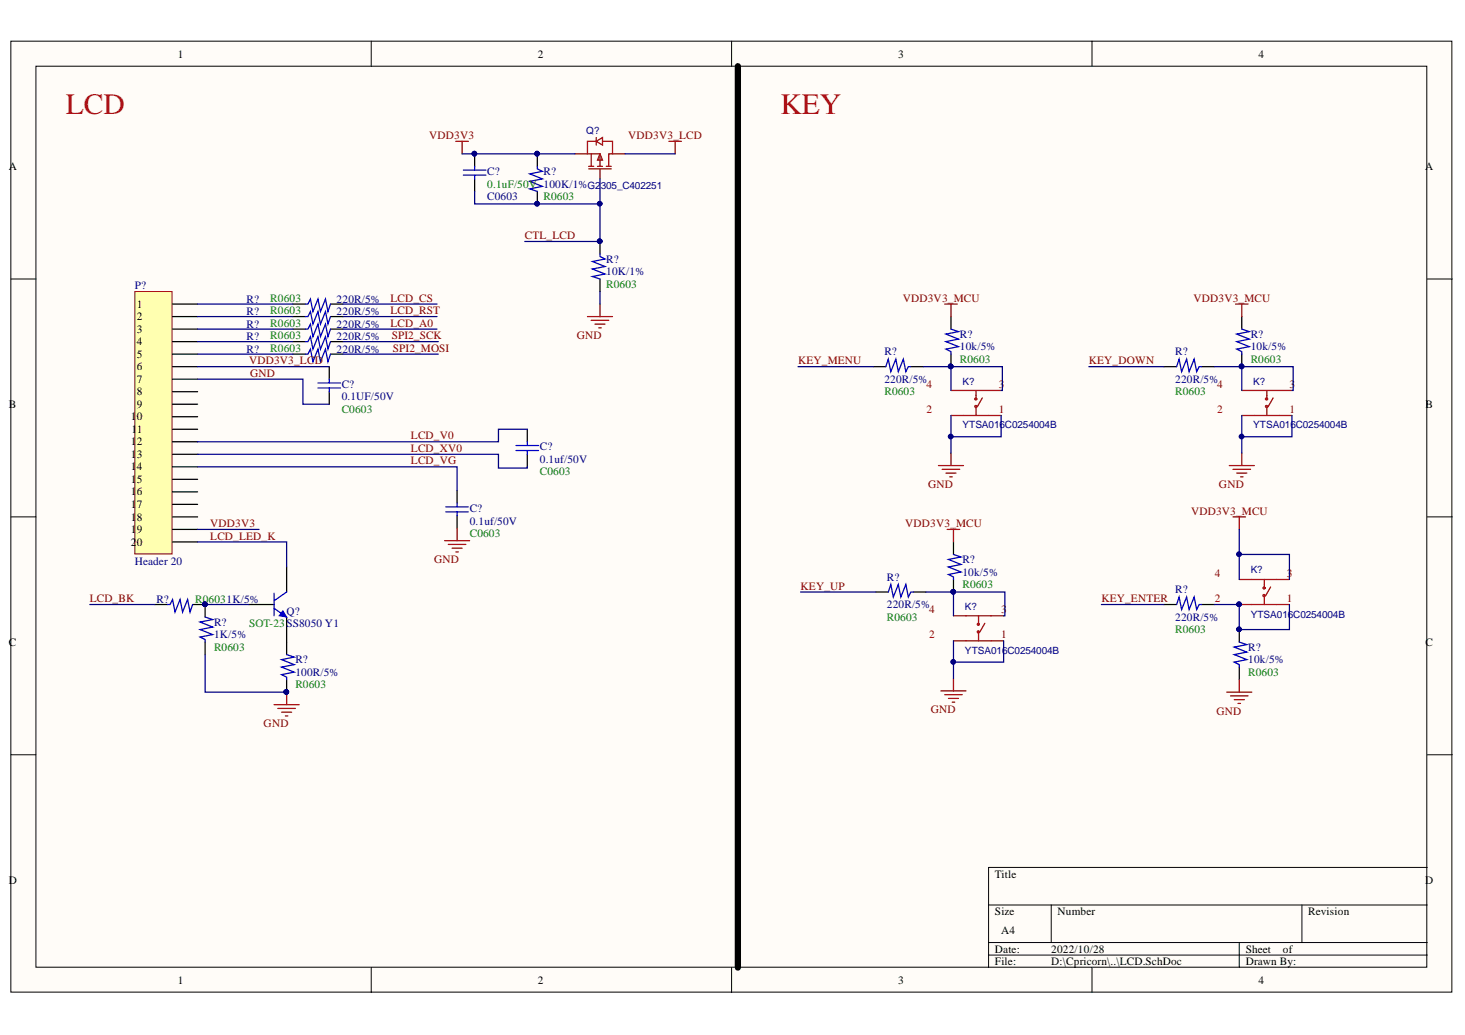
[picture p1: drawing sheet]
<svg xmlns="http://www.w3.org/2000/svg" width="297mm" height="210mm" viewBox="0 0 297 210" stroke-linecap="round" stroke-linejoin="round" font-family="sans-serif">
<g fill="#fffcf8" stroke="#000" stroke-width=".2">
<path d="M2.2 8.3h292.2v192.9h-292.2z"/>
<path d="M7.3 13.4h282v182.8h-282z"/>
</g>
<g fill="none" stroke="#000" stroke-width=".2">
<path d="M75.3 8.3v5.1M148.3 8.3v5.1M221.4 8.3v5.1M2.2 56.6h5.1M289.4 56.6h5.1M2.2 104.8h5.1M289.4 104.8h5.1M2.2 153.1h5.1M289.4 153.1h5.1M289.4 175.9h-89v20.3M75.3 196.2v5.1M148.3 196.2v5.1"/>
<path d="M200.4 183.5h89M200.4 191.2h89M200.4 193.7h89M213.1 183.5v7.7M221.4 196.2v5.1M251.3 191.2v5M264 183.5v7.7"/>
</g>
<path d="M59.4 61.7h2.5M59.4 64.2h2.5M59.4 66.7h2.5M59.4 69.3h2.5M59.4 71.8h2.5M66.8 74.4v2.5M66.8 79.4v2.6M67 61.7h2.6M67 64.2h2.6M67 66.7h2.6M67 69.3h2.6M67 71.8h2.6" fill="none" stroke="#000" stroke-width=".25"/>
<path d="M61.9 61.7h.5l.5-1 .6 2.5 1-2.5 .5 2.5 1-2.5 .5 2.5 .5-1.5M61.9 64.2h.5l.5-1 .6 2.5 1-2.5 .5 2.5 1-2.5 .5 2.5 .5-1.5M61.9 66.7h.5l.5-1 .6 2.6 1-2.6 .5 2.6 1-2.6 .5 2.6 .5-1.6M61.9 69.3h.5l.5-1 .6 2.5 1-2.5 .5 2.5 1-2.5 .5 2.5 .5-1.5M61.9 71.8h.5l.5-1 .6 2.5 1-2.5 .5 2.5 1-2.5 .5 2.5 .5-1.5" fill="none" stroke="#0000bf" stroke-width=".25"/>
<path d="M64.5 77.7h4.5M64.5 78.7h4.5M66.8 76.9v.8M66.8 78.7v.7" fill="none" stroke="#00f" stroke-width=".25"/>
<path d="M27.3 59.1h7.6v53.2h-7.6z" fill="#ffffb0" stroke="#800000" stroke-width=".2"/>
<g fill="none" stroke="#000" stroke-width=".25">
<path d="M96.2 36.3v2.5M121.7 56.6v2.5M35 61.7h5.1M35 64.2h5.1M35 66.7h5.1M35 69.3h5.1M35 71.8h5.1M35 74.4h5.1M35 76.9h5.1M35 79.4h5.1M177.1 74.4h2.5M184.7 74.4h2.5"/>
<path d="M192.8 64.2v2.5M236 74.4h2.6M243.6 74.4h2.6M251.8 64.2v2.5M35 82h5.1M35 84.5h5.1M35 87.1h5.1M35 89.6h5.1M35 92.1h5.1M35 94.7h5.1M35 97.2h5.1M35 99.8h5.1"/>
<path d="M92.7 99.5v2.5M106.9 87.1v2.5M106.9 92.1v2.6M35 102.3h5.1M35 104.8h5.1M35 107.4h5.1M35 109.9h5.1M58.1 115v5.1M92.7 104.6v2.5M193.3 109.9v2.5M31.4 122.6h2.6M39.1 122.6h2.5"/>
<path d="M41.6 130.2v2.6M50.5 122.6h5.1M58.1 130.2v2.6M177.6 120.1h2.5M185.2 120.1h2.5M236 122.6h2.6M243.6 122.6h2.6M251.3 135.3v2.5"/>
</g>
<g fill="none" stroke="#00f" stroke-width=".25">
<path d="M93.9 35.5h4.6M93.9 34.5h4.6M96.2 33.7v.8M96.2 35.5v.8M104.6 91.4h4.6M104.6 90.4h4.6M106.9 89.6v.8M106.9 91.4v.7M90.4 103.8h4.6M90.4 102.8h4.6M92.7 102v.8M92.7 103.8v.8"/>
<path d="M55.6 120.3v4.6M58.1 120.1l-2.5 1.7"/>
</g>
<g fill="none" stroke="#0000bf" stroke-width=".25">
<path d="M108.9 33.7v.5l1.1 .6-2.6 .5 2.6 1-2.6 .5 2.6 1-2.6 .5 1.5 .5M121.7 51.5v.5l1 .5-2.6 .5 2.6 1.1-2.6 .5 2.6 1-2.6 .5 1.6 .5M179.6 74.4l.5-1.6 .5 2.6 1-2.6 .5 2.6 1.1-2.6 .5 2.6 .5-1h.5M192.8 66.7l1.5 .6-2.5 .5 2.5 1-2.5 .5 2.5 1-2.5 .5 1 .5v.5M238.6 74.4l.5-1.6 .5 2.6 1-2.6 .5 2.6 1-2.6 .5 2.6 .5-1h.5M251.8 66.7l1.5 .6-2.5 .5 2.5 1-2.5 .5 2.5 1-2.5 .5 1 .5v.5M193.3 112.4l1.5 .6-2.5 .5 2.5 1-2.5 .5 2.5 1-2.5 .5 1 .5v.5M34 122.6h.5l.5-1 .5 2.5 1-2.5 .5 2.5 1-2.5 .5 2.5 .6-1.5M41.6 125.1l1.5 .5-2.5 .6 2.5 1-2.5 .5 2.5 1-2.5 .5 1 .5v.5M58.1 132.8l1.5 .5-2.5 .5 2.5 1-2.5 .5 2.5 1-2.5 .5 1 .5v.5M180.1 120.1l.5-1.6 .5 2.6 1-2.6 .5 2.6 1.1-2.6 .5 2.6 .5-1h.5M238.6 122.6l.5-1.5 .5 2.5 1-2.5 .5 2.5 1-2.5 .5 2.5 .5-1h.5"/>
<path d="M251.3 130.2l1.5 .5-2.5 .5 2.5 1-2.5 .6 2.5 1-2.5 .5 1 .5v.5"/>
</g>
<g fill="none" stroke="#800000" stroke-width=".25">
<path d="M92.4 28.7h2.6M93.7 28.7v2.5M135.6 28.7h2.6M136.9 28.7v2.5M119.1 64.2h5.1M119.9 65h3.5M120.6 65.7h2.1M121.4 66.5h.5M121.7 61.7v2.5M191.5 61.7h2.6M192.8 61.7v2.5M250.5 61.7h2.6"/>
<path d="M251.8 61.7v2.5M190.3 94.4h5.1M191 95.2h3.6M191.8 95.9h2M192.6 96.7h.5M192.8 91.9v2.5M249.2 94.4h5.1M250 95.2h3.6M250.8 95.9h2M251.5 96.7h.5M251.8 91.9v2.5M90.1 109.7h5.1"/>
<path d="M90.9 110.4h3.6M91.7 111.2h2M92.4 111.9h.5M92.7 107.1v2.6M192.1 107.4h2.5M193.3 107.4v2.5M250 104.8h2.5M251.3 104.8v2.6M193.3 137.6v2.5M251.3 137.8v2.6M55.6 142.9h5.1M56.3 143.7h3.6"/>
<path d="M57.1 144.4h2M57.9 145.2h.5M58.1 140.4v2.5M190.8 140.1h5.1M191.5 140.9h3.6M192.3 141.6h2M193.1 142.4h.5M248.7 140.4h5.1M249.5 141.1h3.6M250.3 141.9h2M251 142.7h.5"/>
</g>
<g fill="none" stroke="#800" stroke-width=".25">
<path d="M116.6 31.2h2.5M119.4 33.7h1M119.4 34.2h4.5M119.9 31.2v2.5M120.9 27.9v1.5M120.9 28.7h-1.8v2.5h2.6v2.5M120.9 28.7l1.3-.8v1.5zM121.1 33.7h1.1M121.7 31.2l.5 1.3h-1.1zM121.7 34.2v2.1M122.2 28.7h2v2.5h-.8v2.5M122.9 33.7h1"/>
<path d="M124.2 31.2h2.5M192.8 79.2h10.2M197.9 79.2v1.8M251.8 79.2h10.1M256.9 79.2v1.8M192.8 84.3h10.2M197.9 82.5v1.8M199.2 80.7l-1 1.8M251.8 84.3h10.1M256.9 82.5v1.8M258.1 80.7l-1 1.8M251.3 117.5h10.1"/>
<path d="M256.4 117.5v1.8M257.6 119l-1 1.8M193.3 124.9h10.2M193.3 130h10.2M198.4 124.9v1.8M198.4 128.2v1.8M199.7 126.4l-1 1.8M253.8 122.6h7.6M256.4 120.8v1.8"/>
<circle cx="197.8" cy="82.4" r=".2"/>
<circle cx="197.8" cy="80.9" r=".2"/>
<circle cx="256.8" cy="82.4" r=".21"/>
<circle cx="256.8" cy="80.9" r=".21"/>
<circle cx="256.3" cy="119.2" r=".21"/>
<circle cx="198.4" cy="128.2" r=".21"/>
<circle cx="198.4" cy="126.6" r=".2"/>
<circle cx="256.3" cy="120.8" r=".22"/>
</g>
<path d="M149.6 13.4v182.8" fill="none" stroke="#000" stroke-width="1.3"/>
<g fill="none" stroke="#000080" stroke-width=".25">
<path d="M93.7 31.2h22.9M121.7 36.3v5.1h-25.5v-2.6M126.7 31.2h10.2M121.7 41.4v7.6h-15.3M121.7 59.1v2.6M40.1 76.9h21.3v5.1h5.4M40.1 61.7h19.3M40.1 64.2h19.3M40.1 66.7h19.3M40.1 69.3h19.3M40.1 71.8h19.3M40.1 74.4h26.7"/>
<path d="M69.6 61.7h19M69.6 64.2h19M69.6 66.7h19M69.6 69.3h19.3M69.6 71.8h19.3M161.8 74.4h15.3M187.2 74.4h5.6v4.8M192.8 74.4h10.4v4.8h-.2M220.8 74.4h15.2M246.2 74.4h5.6v4.8M251.8 74.4h10.4v4.8h-.3M40.1 92.1h61v2.8h5.8v-.2"/>
<path d="M40.1 94.7h52.6v4.8M106.9 87.1h-5.8v2.5h-61M192.8 84.3v7.6M203 84.3v4.3h-10.2M251.8 84.3v7.6M261.9 84.3v4.3h-10.1M40.1 109.9h18v5.1M40.1 107.4h12.4M251.3 107.4v10.1M251.3 112.4h10.1v5.1M18.2 122.6h13.2M41.6 132.8v7.6h16.5"/>
<path d="M41.6 122.6h8.9M162.3 120.1h15.3M187.7 120.1h5.6v4.8M193.3 130v7.6M193.3 120.1h10.4v4.8h-.2M203.5 130v4.3h-10.2M223.3 122.6h12.7M246.2 122.6h5.1v5.1h10.1v-5.1"/>
</g>
<g fill="#000080" stroke="#000080" stroke-width=".2">
<circle cx="192.8" cy="88.5" r=".46"/>
<circle cx="193.3" cy="134.2" r=".46"/>
<circle cx="251.7" cy="88.5" r=".46"/>
<circle cx="251.2" cy="112.4" r=".46"/>
<circle cx="121.6" cy="41.3" r=".46"/>
</g>
<text font-size="6.4" fill="#00f" x="57.2" y="128.9">PIQ?02</text>
<g font-size="6" fill="#ee0e22">
<text x="13.4" y="23.1">LCD</text>
<text x="158.3" y="23.1">KEY</text>
</g>
<text font-size="3.9" fill="#000080" x="108" y="40.8">PIR?01</text>
<g font-size="3.5" fill="#000080">
<text x="95.3" y="33.1">PIC?01</text>
<text x="108" y="33.1">PIR?02</text>
<text x="120.7" y="50.8">PIR?02</text>
<text x="191.9" y="73.7">PIR?02</text>
<text x="250.8" y="73.7">PIR?02</text>
<text x="192.6" y="119.6">PIR?02</text>
<text x="40.6" y="124.5">PIR?01</text>
<text x="250.5" y="129.8">PIR?01</text>
<text x="57.2" y="139.7">PIR?02</text>
</g>
<g font-size="2.3">
<text x="36" y="11.7">1</text>
<text x="109" y="11.7">2</text>
<text x="182.1" y="11.7">3</text>
<text x="255.2" y="11.7">4</text>
<text x="1.8" y="34.5">A</text>
<text x="288.9" y="34.5">A</text>
<text x="27.7" y="62.5">1</text>
<text x="27.7" y="65">2</text>
<text x="27.7" y="67.5">3</text>
<text x="27.7" y="70.1">4</text>
<text x="27.7" y="72.6">5</text>
<text x="27.7" y="75.1">6</text>
<text x="27.7" y="77.7">7</text>
<text x="1.8" y="82.7">B</text>
<text x="27.7" y="80.2">8</text>
<text x="27.7" y="82.7">9</text>
<text x="289" y="82.7">B</text>
<text x="26.6" y="85.3">1</text>
<text x="26.6" y="87.8">1</text>
<text x="27.7" y="85.3">0</text>
<text x="27.7" y="87.8">1</text>
<text x="26.6" y="90.3">1</text>
<text x="26.6" y="92.9">1</text>
<text x="26.6" y="95.4">1</text>
<text x="27.7" y="90.3">2</text>
<text x="27.7" y="92.9">3</text>
<text x="27.7" y="95.4">4</text>
<text x="26.6" y="98">1</text>
<text x="26.6" y="100.5">1</text>
<text x="27.7" y="98">5</text>
<text x="27.7" y="100.5">6</text>
<text x="26.6" y="103">1</text>
<text x="26.6" y="105.6">1</text>
<text x="27.7" y="103">7</text>
<text x="27.7" y="105.6">8</text>
<text x="26.6" y="108.2">1</text>
<text x="26.6" y="110.7">2</text>
<text x="27.7" y="108.2">9</text>
<text x="27.7" y="110.7">0</text>
<text x="1.8" y="131">C</text>
<text x="289" y="131">C</text>
<text x="1.8" y="179.3">D</text>
<text x="201.7" y="178">Title</text>
<text x="288.9" y="179.3">D</text>
<text x="201.7" y="185.6">Size</text>
<text x="214.4" y="185.6">Number</text>
<text x="265.3" y="185.6">Revision</text>
<text x="203" y="189.4">A4</text>
<text x="201.7" y="193.2">Date:</text>
<text x="201.7" y="195.7">File:</text>
<text x="213.2" y="193.2">2022/10/28</text>
<text x="213.2" y="195.7">D:\Cpricorn\..\LCD.SchDoc</text>
<text x="252.6" y="193.2">Sheet</text>
<text x="252.6" y="195.7">Drawn By:</text>
<text x="260.1" y="193.2">of</text>
<text x="36" y="199.5">1</text>
<text x="109" y="199.5">2</text>
<text x="182.1" y="199.5">3</text>
<text x="255.2" y="199.5">4</text>
</g>
<g font-size="2.3" fill="#800000">
<text x="87" y="28.1">VDD3V3</text>
<text x="127.4" y="28.1">VDD3V3_LCD</text>
<text x="106.4" y="48.5">CTL_LCD</text>
<text x="79.2" y="63.7">LCD_RST</text>
<text x="79.2" y="61.2">LCD_CS</text>
<text x="183" y="61.2">VDD3V3_MCU</text>
<text x="242" y="61.2">VDD3V3_MCU</text>
<text x="79.2" y="66.3">LCD_A0</text>
<text x="79.4" y="68.8">SPI2_SCK</text>
<text x="79.7" y="71.3">SPI2_MOSI</text>
<text x="117" y="68.8">GND</text>
<text x="50.5" y="73.9">VDD3V3_LCD</text>
<text x="50.8" y="76.4">GND</text>
<text x="161.8" y="73.9">KEY_MENU</text>
<text x="220.8" y="73.9">KEY_DOWN</text>
<text x="83.3" y="89.1">LCD_V0</text>
<text x="83.3" y="91.6">LCD_XV0</text>
<text x="83.3" y="94.1">LCD_VG</text>
<text x="188.2" y="99">GND</text>
<text x="247.2" y="99">GND</text>
<text x="42.6" y="106.9">VDD3V3</text>
<text x="183.6" y="106.9">VDD3V3_MCU</text>
<text x="241.5" y="104.4">VDD3V3_MCU</text>
<text x="42.6" y="109.4">LCD_LED_K</text>
<text x="88.1" y="114.3">GND</text>
<text x="162.3" y="119.6">KEY_UP</text>
<text x="18.2" y="122.1">LCD_BK</text>
<text x="223.3" y="122.1">KEY_ENTER</text>
<text x="53.5" y="147.5">GND</text>
<text x="188.7" y="144.7">GND</text>
<text x="246.7" y="144.9">GND</text>
</g>
<g font-size="2.3" fill="#000080">
<text x="98.8" y="35.5">C?</text>
<text x="110.2" y="35.5">R?</text>
<text x="98.8" y="40.6">C0603</text>
<text x="122.9" y="53.3">R?</text>
<text x="27.3" y="58.7">P?</text>
<text x="122.9" y="55.9">10K/1%</text>
<text x="50" y="61.4">R?</text>
<text x="50" y="64">R?</text>
<text x="68.3" y="61.4">220R/5%</text>
<text x="68.3" y="64">220R/5%</text>
<text x="50" y="66.5">R?</text>
<text x="50" y="69">R?</text>
<text x="50" y="71.6">R?</text>
<text x="68.3" y="66.5">220R/5%</text>
<text x="68.3" y="69">220R/5%</text>
<text x="68.3" y="71.6">220R/5%</text>
<text x="194.6" y="68.5">R?</text>
<text x="194.6" y="71.1">10k/5%</text>
<text x="253.6" y="68.5">R?</text>
<text x="253.6" y="71.1">10k/5%</text>
<text x="179.3" y="72.1">R?</text>
<text x="179.3" y="77.7">220R/5%</text>
<text x="238.3" y="72.1">R?</text>
<text x="238.3" y="77.7">220R/5%</text>
<text x="69.3" y="78.7">C?</text>
<text x="69.3" y="81.2">0.1UF/50V</text>
<text x="109.5" y="91.4">C?</text>
<text x="109.5" y="93.9">0.1uf/50V</text>
<text x="95.2" y="103.9">C?</text>
<text x="95.2" y="106.4">0.1uf/50V</text>
<text x="27.3" y="114.5">Header 20</text>
<text x="179.8" y="117.8">R?</text>
<text x="195.1" y="114.3">R?</text>
<text x="195.1" y="116.8">10k/5%</text>
<text x="31.7" y="122.4">R?</text>
<text x="58.1" y="124.7">Q?</text>
<text x="179.8" y="123.4">220R/5%</text>
<text x="238.3" y="120.3">R?</text>
<text x="238.3" y="125.9">220R/5%</text>
<text x="43.4" y="126.9">R?</text>
<text x="43.4" y="129.5">1K/5%</text>
<text x="59.9" y="134.5">R?</text>
<text x="59.9" y="137.1">100R/5%</text>
<text x="253.1" y="132">R?</text>
<text x="253.1" y="134.5">10k/5%</text>
</g>
<g font-size="2.3" fill="#008000">
<text x="98.8" y="38">0.1uF/50V 100K/1%</text>
<text x="110.2" y="40.6">R0603</text>
<text x="122.9" y="58.4">R0603</text>
<text x="54.8" y="61.2">R0603</text>
<text x="54.8" y="63.7">R0603</text>
<text x="54.8" y="66.3">R0603</text>
<text x="54.8" y="68.8">R0603</text>
<text x="54.8" y="71.3">R0603</text>
<text x="194.6" y="73.6">R0603</text>
<text x="253.6" y="73.6">R0603</text>
<text x="69.3" y="83.8">C0603</text>
<text x="179.3" y="80.2">R0603</text>
<text x="238.3" y="80.2">R0603</text>
<text x="109.5" y="96.4">C0603</text>
<text x="95.2" y="108.9">C0603</text>
<text x="195.1" y="119.3">R0603</text>
<text x="39.6" y="122.4">R06031K/5%</text>
<text x="179.8" y="125.9">R0603</text>
<text x="50.5" y="127.2">SOT-23SS8050 Y1</text>
<text x="238.3" y="128.5">R0603</text>
<text x="43.4" y="132">R0603</text>
<text x="253.1" y="137.1">R0603</text>
<text x="59.9" y="139.6">R0603</text>
</g>
<g font-size="2.3" fill="#800">
<text x="187.9" y="78.7">4</text>
<text x="187.9" y="83.8">2</text>
<text x="202.5" y="78.7">3</text>
<text x="202.5" y="83.8">1</text>
<text x="246.8" y="78.7">4</text>
<text x="246.8" y="83.8">2</text>
<text x="261.5" y="78.7">3</text>
<text x="261.5" y="83.8">1</text>
<text x="246.3" y="117.1">4</text>
<text x="260.9" y="117.1">3</text>
<text x="188.4" y="124.4">4</text>
<text x="203" y="124.4">3</text>
<text x="246.3" y="122.1">2</text>
<text x="260.9" y="122.1">1</text>
<text x="188.4" y="129.5">2</text>
<text x="203" y="129.5">1</text>
</g>
<g font-size="2" fill="#000080">
<text x="118.8" y="27.2">Q?</text>
<text x="119.1" y="38.4">G2</text>
<text x="121.8" y="38.4">305_C402251</text>
<text x="195.1" y="78">K?</text>
<text x="254.1" y="78">K?</text>
<text x="195.1" y="86.9">YTSA016C0254004B</text>
<text x="254.1" y="86.9">YTSA016C0254004B</text>
<text x="253.6" y="116.3">K?</text>
<text x="195.6" y="123.7">K?</text>
<text x="253.6" y="125.2">YTSA016C0254004B</text>
<text x="195.6" y="132.6">YTSA016C0254004B</text>
</g>
<text font-size="1.8" fill="#000080" x="250.8" y="122.9">PIK?02</text>
</svg>
